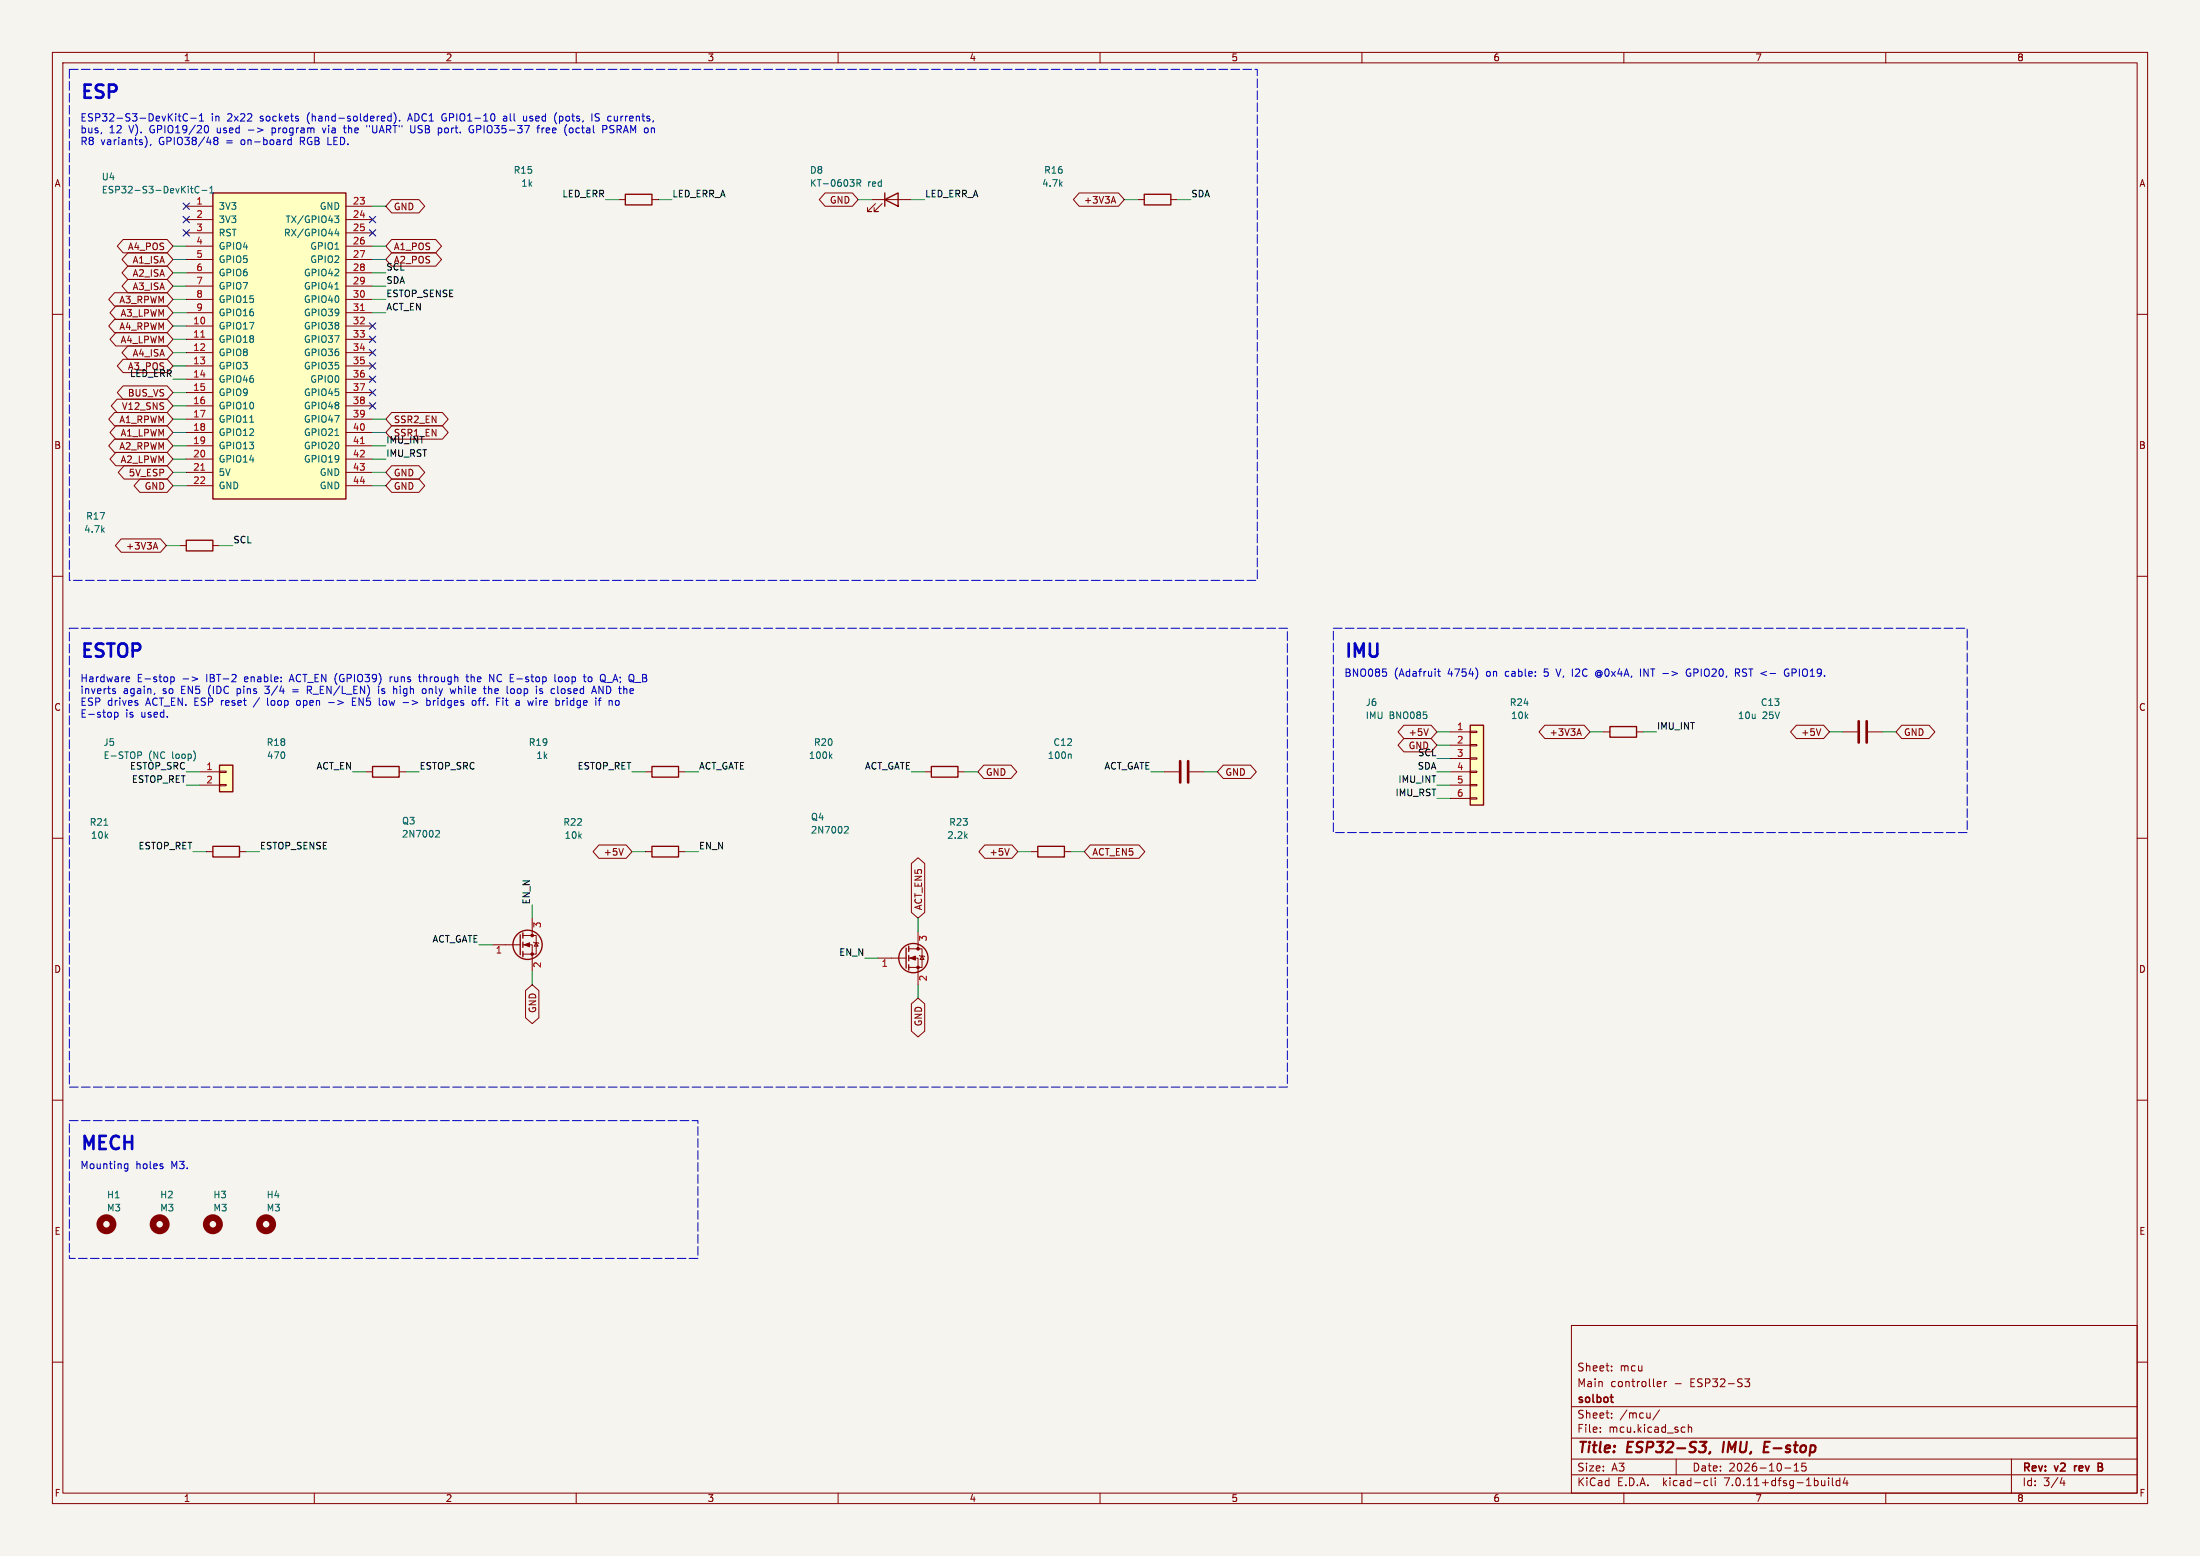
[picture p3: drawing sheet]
<svg xmlns="http://www.w3.org/2000/svg" width="420mm" height="297mm" viewBox="0 0 420 297" stroke-linecap="round" stroke-linejoin="round" font-family="sans-serif">
<path d="M0 0h420v297h-420z" fill="#f5f4ef" stroke="#f5f4ef" stroke-width=".19"/>
<g fill="none" stroke="#840000" stroke-width=".19">
<path d="M10 10h400v277h-400zM12 12h396v273h-396zM60 10v2M110 10v2M160 10v2M210 10v2M260 10v2M310 10v2M360 10v2M35.6 39.4h5M66 39.4h5.1M74.8 38.1h5.2l1.1 1.3-1.1 1.2h-5.2l-1.1-1.2z"/>
<path d="M118.1 38.1h1.3M124.5 38.1h1.2M157.5 36.8h5.2l1.1 1.3-1.1 1.3h-5.2l-1.1-1.3zM166.4 38.1h7.6M167.1 38.9l-1.5 1.5h.8h-.8v-.8M168.4 38.9l-1.5 1.5h.7h-.7v-.8M206 36.8h7.5l1.1 1.3-1.1 1.3h-7.5l-1.1-1.3zM212.3 38.4h.6M212.6 37.5l.4 1.3M217.2 38.1h1.2M223.5 38.1h1.3M10 60h2"/>
<path d="M21.9 55.9h10l1.1 1.3-1.1 1.2h-10l-1.1-1.2zM22.1 58.4h9.8l1.1 1.3-1.1 1.3h-9.8l-1.1-1.3zM23.5 45.7h8.4l1.1 1.3-1.1 1.3h-8.4l-1.1-1.3zM24.4 50.8h7.5l1.1 1.3-1.1 1.2h-7.5l-1.1-1.2zM24.4 48.3h7.5l1.1 1.2-1.1 1.3h-7.5l-1.1-1.3zM24.4 53.3h7.5l1.1 1.3-1.1 1.3h-7.5l-1.1-1.3zM35.6 41.9h5M35.6 44.5h5M35.6 47h5M35.6 49.5h5M35.6 52.1h5M35.6 54.6h5"/>
<path d="M35.6 57.2h5M35.6 59.7h5M66 41.9h5.1M66 44.5h5.1M66 47h5.1M66 49.5h5.1M66 52.1h5.1M66 54.6h5.1M66 57.2h5.1M66 59.7h5.1M74.8 48.3h8.4l1.1 1.2-1.1 1.3h-8.4l-1.1-1.3zM74.8 45.7h8.4l1.1 1.3-1.1 1.3h-8.4l-1.1-1.3z"/>
<path d="M408 60h2M21.9 78.7h10l1.1 1.3-1.1 1.3h-10l-1.1-1.3zM21.9 61h10l1.1 1.2-1.1 1.3h-10l-1.1-1.3zM22.1 63.5h9.8l1.1 1.3-1.1 1.2h-9.8l-1.1-1.2zM22.3 76.2h9.6l1.1 1.3-1.1 1.2h-9.6l-1.1-1.2zM23.5 73.7h8.4l1.1 1.2-1.1 1.3h-8.4l-1.1-1.3zM23.5 68.6h8.4l1.1 1.3-1.1 1.2h-8.4l-1.1-1.2zM24.4 66h7.5l1.1 1.3-1.1 1.3h-7.5l-1.1-1.3zM35.6 62.2h5M35.6 64.8h5M35.6 67.3h5M35.6 69.9h5"/>
<path d="M35.6 72.4h5M35.6 74.9h5M35.6 77.5h5M66 62.2h5.1M66 64.8h5.1M66 67.3h5.1M66 69.9h5.1M66 72.4h5.1M66 74.9h5.1M66 77.5h5.1M74.8 78.7h9.7l1.1 1.3-1.1 1.3h-9.7l-1.1-1.3zM21.9 83.8h10l1.1 1.3-1.1 1.3h-10l-1.1-1.3z"/>
<path d="M22.1 81.3h9.8l1.1 1.3-1.1 1.2h-9.8l-1.1-1.2zM22.1 86.4h9.8l1.1 1.2-1.1 1.3h-9.8l-1.1-1.3zM23.7 88.9h8.2l1.1 1.3-1.1 1.2h-8.2l-1.1-1.2zM26.7 91.4h5.2l1.1 1.3-1.1 1.3h-5.2l-1.1-1.3zM35.6 80h5M35.6 82.6h5M35.6 85.1h5M35.6 87.6h5M35.6 90.2h5M35.6 92.7h5M66 80h5.1M66 82.6h5.1"/>
<path d="M66 85.1h5.1M66 87.6h5.1M66 90.2h5.1M66 92.7h5.1M74.8 81.3h9.7l1.1 1.3-1.1 1.2h-9.7l-1.1-1.2zM74.8 88.9h5.2l1.1 1.3-1.1 1.2h-5.2l-1.1-1.2zM74.8 91.4h5.2l1.1 1.3-1.1 1.3h-5.2l-1.1-1.3zM10 110h2M23.1 102.9h7.5l1.1 1.2-1.1 1.3h-7.5l-1.1-1.3zM29.4 104.4h.6M29.7 103.5l.4 1.3M34.3 104.1h1.3"/>
<path d="M40.6 104.1h1.3M408 110h2M268 138.4h5.2l1.1 1.3-1.1 1.3h-5.2l-1.1-1.3zM272.7 139.1l-.5 1.3M276.9 139.7h3.8M280.7 139.6h1.2v.2h-1.2zM294.9 138.4h7.5l1.1 1.3-1.1 1.3h-7.5l-1.1-1.3zM301.5 139.1l.4 1.3M306.1 139.7h1.2M312.4 139.7h1.3M342.9 138.4h5.2l1.1 1.3-1.1 1.3h-5.2l-1.1-1.3zM347.6 139.1l-.4 1.3"/>
<path d="M351.8 139.7h2.8M356.6 139.7h2.8M363.1 138.4h5.2l1.1 1.3-1.1 1.3h-5.2l-1.2-1.3zM10 160h2M38.1 147.3h3.8M38.1 149.9h3.8M41.9 149.7h1.3v.3h-1.3zM41.9 147.2h1.3v.2h-1.3zM69.8 147.3h1.3M76.2 147.3h1.3M123.2 147.3h1.3M129.5 147.3h1.3"/>
<path d="M176.5 147.3h1.3M182.9 147.3h1.2M187.8 146h5.2l1.1 1.3-1.1 1.3h-5.2l-1.1-1.3zM222.2 147.3h2.8M227.1 147.3h2.8M233.5 146h5.2l1.1 1.3-1.1 1.3h-5.2l-1.1-1.3zM268 141h5.2l1.1 1.2-1.1 1.3h-5.2l-1.1-1.3zM276.9 142.2h3.8M276.9 144.8h3.8M276.9 147.3h3.8M276.9 149.9h3.8M276.9 152.4h3.8"/>
<path d="M280.7 152.3h1.2v.2h-1.2zM280.7 149.7h1.2v.3h-1.2zM280.7 147.2h1.2v.2h-1.2zM280.7 144.7h1.2v.2h-1.2zM280.7 142.1h1.2v.3h-1.2zM301.2 140h.6M408 160h2M39.4 162.6h1.2M45.7 162.6h1.3M99.8 178.6h2.6v3.5h-2.6M101.6 175.3v3.3M101.9 179.8l1 .3"/>
<path d="M102.4 180l.3 .6h-.7zM114.3 161.3h5.2l1.1 1.3-1.1 1.2h-5.2l-1.1-1.2zM119 162l-.4 1.2M123.2 162.6h1.3M129.5 162.6h1.3M174 164.8l1.3-1.1 1.2 1.1v9.3l-1.2 1.2-1.3-1.2zM175.3 177.8v3.3M188 161.3h5.2l1.1 1.3-1.1 1.2h-5.2l-1.1-1.2zM192.7 162l-.5 1.2M196.8 162.6h1.3M203.2 162.6h1.3M208.1 161.3h9.3l1.1 1.3-1.1 1.2h-9.3l-1.1-1.2z"/>
<path d="M94 180.3h5.3M99.8 180.3h1.8v5.1M100.3 189.1l1.3-1.1 1.3 1.1v5.2l-1.3 1.1-1.3-1.1zM167.6 182.9h5.4M173.5 182.9h1.8v5.1M173.5 181.1h2.5v3.6h-2.5M174 191.6l1.3-1.1 1.2 1.1v5.2l-1.2 1.1-1.3-1.1zM175.5 182.4l1 .2M176 182.5l.4 .6h-.8zM10 210h2M408 210h2M10 260h2"/>
<path d="M300 253h108v32h-108zM408 260h2M300 278.5h108M300 274.5h108M300 268.5h108M305.5 273.2v.2M305.5 272.5v.1M307.7 270.5v.2M307.7 260.8v.1M307.7 261.5v.2M307.7 269.8v.1M316.6 263.7l.4 .1 .1 .2-.7 .2"/>
<path d="M316.8 269.1l-1.3 1.9M317 264.6l-.4 .1M317.7 263.7v1M318.2 263.7l-.3 .1-.2 .2M320 278.5v3M321.2 272.4l.5 .1M321.7 273.3l-.5 .1M322.3 272.5l.2-.1 .4 .1v.9M322.3 271.9v1.5M333.1 263.2h.9l-.5 .6 .4 .1v.6l-.2 .2-.5-.1M342.5 279.7l.4-.4v1.5M344 279.3l-.1 .7 .3-.1h.5l.1 .6-.3 .3-.6-.2"/>
<path d="M384 278.5v6.5M60 285v2M110 285v2M160 285v2M210 285v2M260 285v2M300 281.5h108M310 285v2M325.6 282.6l.4 .1M326 283.5l-.4 .1M326.7 282.1v1.3l.2 .2M327.4 282.1v.1"/>
<path d="M327.4 282.6v1M340.7 280.2h1.2M342.5 280.8h.9M349.1 282.1v.1M349.1 282.6v1M349.8 282.1v1.3l.2 .2M351.2 282.7l-.4-.1-.3 .3 .2 .6h.5M351.2 282.1v1.5M352.2 282l-.3 1.1h.9M352.6 282.6v1M360 285v2M393.7 282l-.4 1.1h.9"/>
<path d="M394 282.6v1"/>
</g>
<path d="M307.4 266.7h.6M307.8 267.7h.2M396 279.8v1M396.1 279.9l-.1 .2M400.5 280h.5M401 280l.3 .1M401.3 279.4l-.3-.1h-.5v1.5l.8-.1M401.3 279.9l-.3 .1" fill="none" stroke="#840000" stroke-width=".3"/>
<path d="M324.5 275.2h1.3l-.8 .8M325.3 276l.3 .3v.5l-.5 .4M326.5 277.1l-.2 .4M329.1 275.2l-.2 2M336.8 276.2h.7M337.9 275.2h-1l-.2 2h.9" fill="none" stroke="#840000" stroke-width=".4"/>
<g fill="none" stroke="#840000" stroke-width="1.3">
<circle cx="20.3" cy="233.7" r="1.27"/>
<circle cx="30.5" cy="233.7" r="1.27"/>
<circle cx="40.6" cy="233.7" r="1.27"/>
<circle cx="50.8" cy="233.7" r="1.27"/>
</g>
<g fill="none" stroke="#840000" stroke-width=".25">
<path d="M40.6 36.8h25.4v58.5h-25.4zM119.4 37.1h5.1v2h-5.1zM168.9 38.1l2.5-1.3v2.6zM168.9 36.8v2.6M218.4 37.1h5.1v2h-5.1zM35.6 103.1h5v2.1h-5zM280.7 138.4h2.5v15.3h-2.5zM307.3 138.7h5.1v2h-5.1zM41.9 146.1h2.5v5h-2.5zM71.1 146.3h5.1v2h-5.1zM124.5 146.3h5v2h-5zM177.8 146.3h5.1v2h-5.1z"/>
<path d="M40.6 161.5h5.1v2.1h-5.1zM99.3 178.4v3.8M99.8 178.1v1M99.8 179.8v1M124.5 161.5h5v2.1h-5zM198.1 161.5h5.1v2.1h-5.1zM99.8 181.6v1M173 181v3.8M173.5 180.6v1M173.5 182.4v1M173.5 184.2v1"/>
<circle cx="100.7" cy="180.3" r="2.79"/>
<circle cx="174.4" cy="182.9" r="2.79"/>
</g>
<path d="M354.8 137.7v4M356.4 137.7v4M225.3 145.3v4.1M226.8 145.3v4.1" fill="none" stroke="#840000" stroke-width=".51"/>
<g fill="none" stroke="#006464" stroke-width=".19">
<path d="M36.4 36h.4M36.5 35.6v1l.3 .2M38 35.7a.6 .6 0 0 0-.8 .4 .6 .6 0 0 0 .6 .7l.2-.1M38.5 36.3h1M40.1 36.8h.7M40.1 35.9l.3-.3v1.2M163.6 35l.6-.1 .1-.2v-.3l-.7-.1v1.3M163.9 35l.4 .6M63.9 41.2h.8l-.4 .5 .3 .1 .1 .4-.3 .3h-.3M64 55.2h.7M64.3 43.7l-.3 .9h.7M64.6 44.2v.8"/>
<path d="M47.7 80.6h.7M64 83.1h.7M19.9 157.5h.7M26.8 143.5l.2 .3v.3l-.2 .1M83.3 158.5l.5 .1 .1 .3-.8 .9h.8M158.5 144.3l.3 .5M158.8 143.9l-.4 .5M161.4 157.7l.4 .1 .1 .3-.7 .9h.7M204.3 143.9l.2 .2v.7"/>
</g>
<g fill="#ffffc2" stroke="#ffffc2" stroke-width=".19">
<path d="M280.7 138.4h2.5v15.3h-2.5z"/>
<path d="M41.9 146.1h2.5v5h-2.5z"/>
<path d="M40.6 36.8h25.4v58.5h-25.4z"/>
</g>
<g fill="#840000" stroke="#840000" stroke-width=".19">
<path d="M100.1 180.3l1-.3v.7z"/>
<path d="M173.7 182.9l1.1-.4v.8z"/>
<circle cx="101.6" cy="182.1" r=".25"/>
<circle cx="101.6" cy="178.6" r=".25"/>
<circle cx="175.3" cy="184.7" r=".25"/>
<circle cx="175.3" cy="181.1" r=".25"/>
</g>
<path d="M68.8 59.3h.7M38.3 64.4h.8M38.3 89.8h.8M68.8 84.7h.7" fill="none" stroke="#a90000" stroke-width=".19"/>
<g fill="none" stroke="#0000c2" stroke-width=".19">
<path d="M27.7 26.1a1.64 1.64 0 0 1 0 2M28.8 27.5l-.1 .3M34 22.2h.5M34.2 21.7v1.2l.3 .2M35.8 21.8a.66 .66 0 0 0-.9 .5 .66 .66 0 0 0 .6 .8l.3-.1M36.4 22.6h1.1M38.1 23.1h.8M38.1 22.1l.4-.4v1.4M39.1 24.2l.2-.2a.75 .75 0 0 1 .5 .7 .75 .75 0 0 1-.5 .7l-.2-.3M41.1 26.8l-.3-.3 .3-.3 .4 .1 .1 .2-.3 .3M41.1 26.8l-.3 .3 .1 .4 .2 .1 .4-.1 .1-.2v-.2l-.3-.3M41.1 26.8h.2"/>
<path d="M51.9 24.4v1.4M51.9 25.3l.2 .1M52.1 24.4l-.2 .1M55.6 26.7h-.4l-.3 .2 .2 .6h.5M55.6 26.2v1.4M61.5 24.4l.4 1M65.5 24.4h.6M65.7 24v1.2l.4 .2M74.7 22.2h-.4l-.3 .2 .1 .6h.6M74.7 21.7v1.4M75.2 21.5a1.62 1.62 0 0 1 .1 2.1M76.3 23v.1"/>
<path d="M79.2 24l-.1 1.2-.4 .2-.3-.3M84.5 21.9l-.2 .4 .2 .6M89.5 24.8l.2 .4 .3 .2 .4-.2v-.4h-.3M90 24l-.3 .2-.2 .4M90.2 24h.1M94.4 22v.8M96.5 22.2h-.4M96.6 22.6h-.3l-.2 .2v.2l.5 .1M99.9 22.2l.1 .8h.5M102.5 24.4h.5M102.9 24l-.2 .2v1.2M103.5 24.4v1"/>
<path d="M103.9 24.4l-.4 .3M106.3 21.5a1.62 1.62 0 0 0-.1 2.1M109.3 24.6l-.4-.2-.2 .3 .1 .6 .3 .1 .2-.2M113 21.7v1.4M113.6 23l.5 .1M113.9 21.7l-.3 .3 .3 .4M115.6 24l.3 .2-.1 .4-.2 .1h-.5M116.4 25.3l.5 .1M117 24h-.3l-.3 .2 .1 .4 .4 .1M21.5 131.8l.5 .2 .1 .2-.2 .2-.4-.1M21.5 131.5h.5M21.9 136v1.4"/>
<path d="M21.9 136h.4l.2 .2-.1 .6h-.5M24.3 129.2l.4 .1v.2l-.6 .2M24.7 130.1h-.4M26.3 134.2v.4M29.5 132.3l-.1 .3M32.6 129.3l.4-.1 .3 .3-.2 .6h-.5M32.6 129.2v1.4M34.9 129.6h1.1M36.7 129.2l1 .4-1 .4M44.8 128.7l.3 .3-.1 .3-.8 .8h.9M50.5 132.2l.2 .2M51.1 133.2v1.2l.2 .2"/>
<path d="M55.9 131.6h1M55.9 132h1M56.9 133.7l-.3 .3v.4l.3 .2M58.7 131v1.4M58.7 131.7h.5M59 131.7l.5 .7M62.7 134.1h1.1M67.3 133.9h.4M67.3 133.2v1.4h.6M72.3 131.4v1M72.9 132.3l.1 .1M72.9 131.5v.3"/>
<path d="M73.2 133.8l-.1 .2 .1 .6M74.5 129.2v.9M74.9 129.2l-.4 .3M75.3 131.4l.4 .2v.8M76.9 134.1h1.1M79.9 129.2h.5M80.1 128.7v1.2l.3 .2M80.7 131.6l.4-.2 .2 .3-.1 .6-.3 .1-.2-.2M81.5 133.8l.4-.1 .2 .3-.1 .6h-.5M81.5 133.2v1.4M87 131.4l-.3 1-.2-.7-.3 .7M88.9 129.2h.6"/>
<path d="M89.1 128.7v1.2l.4 .2M90.1 134l.3-.3 .3 .1 .2 .2-.2 .6h-.3l-.3-.2M91.3 133.7h.5M93.3 131v1.4M93.5 128.7l.8 1.4v-1.4M93.8 131.5l-.3-.1-.2 .2M96 133.2v.2M96 133.7v.9M97.6 131.5l.3-.1 .3 .3-.1 .6h-.5M103.1 131.8l.5 .3-.1 .2-.4 .1M103.1 131.5h.4M105.9 128.7v1.2l.2 .2"/>
<path d="M106.5 132.3l.2 .1M107.2 129.3l-.3-.1-.3 .3 .1 .6h.5M107.8 133.7l-.4 .3M112.9 129.3l-.4-.1-.2 .3 .1 .6h.5M114.3 132.4v-1.4l.8 1.4M115.8 130.3h1.1M118.1 133.8l.1 .2-.1 .6M264 127.7h.6M264.6 128.3l.1 .2-.1 .5M274.4 128.2h.6M274.6 127.7v1.2l.4 .2M281.9 127.8l.2 .6-.2 1"/>
<path d="M297 127.7l.5 1.4M305.2 128a.67 .67 0 0 0-.6 .6 .67 .67 0 0 0 .6 .7M305.3 128.3a.34 .34 0 0 0-.4 .3 .34 .34 0 0 0 .4 .4M313.2 127.7v1.4M322.7 127.8a.65 .65 0 0 0-.8 .6 .65 .65 0 0 0 .8 .6l.1-.5h-.3M331.3 127.7h.5l.3 .3-.1 .4h-.7M331.6 128.4l.5 .7M341.4 127.8a.65 .65 0 0 0-.8 .6 .65 .65 0 0 0 .8 .6l.1-.5h-.3M342.1 128.4h.5M342.6 127.7h-.5v1.4M23.8 222.9l.2 .2 .4-.1M24.4 222.1v1.2l-.3 .2h-.3"/>
<path d="M24.4 222.2l-.4-.1-.2 .2"/>
</g>
<path d="M13.2 13.2h226.8v97.6h-226.8v-97.6M13.2 119.9h232.6v87.6h-232.6v-87.6M254.5 119.9h121v39h-121v-39M13.2 213.9h120v26.3h-120v-26.3" fill="none" stroke="#0000c2" stroke-width=".19" stroke-dasharray="1.7 .6"/>
<g fill="none" stroke="#009600" stroke-width=".19">
<path d="M71.1 39.4h2.6M115.6 38.1h2.5M125.7 38.1h2.6M163.8 38.1h2.6M174 38.1h2.5M214.6 38.1h2.6M224.8 38.1h2.5M33 57.2h2.6M33 54.6h2.6M33 52.1h2.6M33 49.5h2.6M33 59.7h2.6"/>
<path d="M33 47h2.6M71.1 57.2h2.6M71.1 54.6h2.6M71.1 52.1h2.6M71.1 49.5h2.6M71.1 59.7h2.6M71.1 47h2.6M33 77.5h2.6M33 74.9h2.6M33 72.4h2.6M33 64.8h2.6M33 62.2h2.6"/>
<path d="M33 69.9h2.6M33 67.3h2.6M33 87.6h2.6M33 92.7h2.6M33 90.2h2.6M33 85.1h2.6M33 82.6h2.6M33 80h2.6M71.1 87.6h2.6M71.1 92.7h2.6M71.1 90.2h2.6M71.1 85.1h2.6"/>
<path d="M71.1 82.6h2.6M71.1 80h2.6M31.7 104.1h2.6M41.9 104.1h2.5M274.3 139.7h2.6M303.5 139.7h2.6M313.7 139.7h2.5M349.2 139.7h2.6M359.4 139.7h2.5M35.6 147.3h2.5M35.6 149.9h2.5M67.3 147.3h2.5"/>
<path d="M77.5 147.3h2.5M120.6 147.3h2.6M130.8 147.3h2.5M174 147.3h2.5M184.1 147.3h2.6M219.7 147.3h2.5M229.9 147.3h2.5M274.3 147.3h2.6M274.3 152.4h2.6M274.3 149.9h2.6M274.3 144.8h2.6M274.3 142.2h2.6"/>
<path d="M36.8 162.6h2.6M47 162.6h2.5M101.6 172.7v2.6M120.6 162.6h2.6M130.8 162.6h2.5M175.3 175.3v2.5M194.3 162.6h2.5M204.5 162.6h2.5M91.4 180.3h2.6M101.6 185.4v2.6M165.1 182.9h2.5M175.3 188v2.5"/>
</g>
<g fill="none" stroke="#000084" stroke-width=".19">
<path d="M35 38.8l1.2 1.2M36.2 38.8l-1.2 1.2M35 43.8l1.2 1.3M35 41.3l1.2 1.2M36.2 43.8l-1.2 1.3M36.2 41.3l-1.2 1.2M70.5 43.8l1.2 1.3M70.5 41.3l1.2 1.2M71.7 43.8l-1.2 1.3M71.7 41.3l-1.2 1.2M70.5 64.2l1.2 1.2M70.5 71.8l1.2 1.2"/>
<path d="M70.5 69.2l1.2 1.3M70.5 66.7l1.2 1.2M70.5 61.6l1.2 1.2M70.5 76.9l1.2 1.2M70.5 74.3l1.2 1.2M71.7 64.2l-1.2 1.2M71.7 71.8l-1.2 1.2M71.7 69.2l-1.2 1.3M71.7 66.7l-1.2 1.2M71.7 61.6l-1.2 1.2M71.7 76.9l-1.2 1.2M71.7 74.3l-1.2 1.2"/>
</g>
<g font-size="3.5" fill="#0000c2">
<text x="15.2" y="19">ESP</text>
<text x="15.2" y="125.7">ESTOP</text>
<text x="256.5" y="125.7">IMU</text>
<text x="15.2" y="219.7">MECH</text>
</g>
<g font-size="2.8" fill="#840000">
<text x="301" y="277.9">Title:</text>
<text x="310.6" y="277.9">ESP32-S3,</text>
<text x="329.7" y="277.9">IMU,</text>
<text x="338.3" y="277.9">E-stop</text>
</g>
<g font-size="2.1" fill="#840000">
<text x="301" y="262">Sheet:</text>
<text x="309.2" y="262">mcu</text>
<text x="301" y="268.2">solbot</text>
<text x="301" y="265">Main</text>
<text x="307.4" y="265">controller</text>
<text x="319.7" y="265">-</text>
<text x="322.8" y="265">ESP32-S3</text>
<text x="301" y="273.7">File:</text>
<text x="301" y="271">Sheet:</text>
<text x="307.1" y="273.7">mcu.kicad_sch</text>
<text x="309.2" y="271">/mcu/</text>
<text x="301" y="281.1">Size:</text>
<text x="307.6" y="281.1">A3</text>
<text x="323" y="281.1">Date:</text>
<text x="330" y="281.1">2026-10-15</text>
<text x="386" y="281.3">Rev:</text>
<text x="392.4" y="281.3">v2</text>
<text x="396.7" y="281.3">rev</text>
<text x="401.8" y="281.3">B</text>
<text x="301" y="283.9">KiCad</text>
<text x="308.7" y="283.9">E.D.A.</text>
<text x="317.6" y="283.9">kicad-cli</text>
<text x="329.5" y="283.9">7.0.11+dfsg-1build4</text>
<text x="386" y="283.9">Id:</text>
<text x="390.1" y="283.9">3/4</text>
</g>
<g font-size="1.9" fill="#0000c2">
<text x="15.2" y="23.3">ESP32-S3-DevKitC-1</text>
<text x="40.3" y="23.3">in</text>
<text x="43.5" y="23.3">2x22</text>
<text x="49.8" y="23.3">sockets</text>
<text x="58.9" y="23.3">(hand-soldered).</text>
<text x="78.5" y="23.3">ADC1</text>
<text x="85" y="23.3">GPIO1-10</text>
<text x="96.9" y="23.3">all</text>
<text x="100.9" y="23.3">used</text>
<text x="107" y="23.3">(pots,</text>
<text x="114.3" y="23.3">IS</text>
<text x="117.6" y="23.3">currents,</text>
<text x="15.2" y="25.5">bus,</text>
<text x="15.2" y="27.8">R8</text>
<text x="19.2" y="27.8">variants),</text>
<text x="20.8" y="25.5">12</text>
<text x="24.7" y="25.5">V).</text>
<text x="28.8" y="25.5">GPIO19/20</text>
<text x="30.4" y="27.8">GPIO38/48</text>
<text x="41.7" y="25.5">used</text>
<text x="43.4" y="27.8">=</text>
<text x="46.3" y="27.8">on-board</text>
<text x="47.9" y="25.5">-&gt;</text>
<text x="52.6" y="25.5">program</text>
<text x="57.8" y="27.8">RGB LED.</text>
<text x="62.5" y="25.5">via</text>
<text x="66.7" y="25.5">the</text>
<text x="71.2" y="25.5">&quot;UART&quot;</text>
<text x="79.7" y="25.5">USB</text>
<text x="85.2" y="25.5">port.</text>
<text x="91.3" y="25.5">GPIO35-37</text>
<text x="104.5" y="25.5">free</text>
<text x="109.9" y="25.5">(octal</text>
<text x="117.3" y="25.5">PSRAM on</text>
<text x="15.2" y="130.3">Hardware</text>
<text x="26.2" y="130.3">E-stop</text>
<text x="39.6" y="130.3">IBT-2</text>
<text x="47" y="130.3">enable:</text>
<text x="55.9" y="130.3">ACT_EN (GPIO39)</text>
<text x="75.3" y="130.3">runs</text>
<text x="81.1" y="130.3">through</text>
<text x="90.3" y="130.3">the</text>
<text x="94.8" y="130.3">NC E-stop</text>
<text x="107.6" y="130.3">loop</text>
<text x="113.4" y="130.3">to</text>
<text x="116.7" y="130.3">Q_A; Q_B</text>
<text x="256.5" y="129.3">BNO085</text>
<text x="266.1" y="129.3">(Adafruit</text>
<text x="276.4" y="129.3">4754)</text>
<text x="283.9" y="129.3">on</text>
<text x="287.7" y="129.3">cable:</text>
<text x="295.3" y="129.3">5</text>
<text x="297.9" y="129.3">V, I2C</text>
<text x="305.6" y="129.3">@0x4A,</text>
<text x="314.3" y="129.3">INT -&gt;</text>
<text x="323.5" y="129.3">GPIO20,</text>
<text x="333" y="129.3">RST &lt;-</text>
<text x="342.8" y="129.3">GPIO19.</text>
<text x="15.2" y="132.6">inverts</text>
<text x="15.2" y="134.8">ESP drives</text>
<text x="15.2" y="137.1">E-stop</text>
<text x="23.5" y="132.6">again,</text>
<text x="24" y="137.1">is</text>
<text x="27" y="137.1">used.</text>
<text x="27.9" y="134.8">ACT_EN. ESP reset</text>
<text x="31.1" y="132.6">so</text>
<text x="34.8" y="132.6">EN5</text>
<text x="40.1" y="132.6">(IDC</text>
<text x="45.7" y="132.6">pins</text>
<text x="49" y="134.8">/</text>
<text x="51.3" y="132.6">3/4</text>
<text x="51.7" y="134.8">loop</text>
<text x="57.5" y="134.8">open</text>
<text x="59.7" y="132.6">R_EN/L_EN)</text>
<text x="63.7" y="134.8">-&gt;</text>
<text x="68.4" y="134.8">EN5</text>
<text x="73.4" y="132.6">is</text>
<text x="73.7" y="134.8">low</text>
<text x="76.5" y="132.6">high</text>
<text x="78.5" y="134.8">-&gt;</text>
<text x="82.2" y="132.6">only</text>
<text x="83.2" y="134.8">bridges</text>
<text x="87.8" y="132.6">while</text>
<text x="92.1" y="134.8">off.</text>
<text x="94.3" y="132.6">the</text>
<text x="96.9" y="134.8">Fit</text>
<text x="98.9" y="132.6">loop</text>
<text x="100.8" y="134.8">a</text>
<text x="103.3" y="134.8">wire</text>
<text x="104.6" y="132.6">is</text>
<text x="107.7" y="132.6">closed</text>
<text x="108.7" y="134.8">bridge</text>
<text x="115.7" y="132.6">AND the</text>
<text x="116.5" y="134.8">if</text>
<text x="15.2" y="223.2">Mounting</text>
<text x="25.9" y="223.2">holes</text>
<text x="32.7" y="223.2">M3.</text>
</g>
<g font-size="1.8" fill="#840000">
<text x="35" y="11.9">1</text>
<text x="85" y="11.9">2</text>
<text x="135" y="11.9">3</text>
<text x="185" y="11.9">4</text>
<text x="235" y="11.9">5</text>
<text x="285" y="11.9">6</text>
<text x="335" y="11.9">7</text>
<text x="385" y="11.9">8</text>
<text x="10.3" y="35.9">A</text>
<text x="408.3" y="35.9">A</text>
<text x="75.1" y="40.3">GND</text>
<text x="158.3" y="39.1">GND</text>
<text x="206.8" y="39.1">+3V3A</text>
<text x="24.3" y="47.9">A4_POS</text>
<text x="75.1" y="47.9">A1_POS</text>
<text x="25.2" y="53">A2_ISA</text>
<text x="25.2" y="50.5">A1_ISA</text>
<text x="75.1" y="50.5">A2_POS</text>
<text x="22.7" y="58.1">A3_RPWM</text>
<text x="25.2" y="55.6">A3_ISA</text>
<text x="22.7" y="63.2">A4_RPWM</text>
<text x="22.9" y="65.7">A4_LPWM</text>
<text x="22.9" y="60.6">A3_LPWM</text>
<text x="25.2" y="68.3">A4_ISA</text>
<text x="24.3" y="75.9">BUS_VS</text>
<text x="22.7" y="81">A1_RPWM</text>
<text x="22.9" y="83.5">A1_LPWM</text>
<text x="23.2" y="78.4">V12_SNS</text>
<text x="75.1" y="81">SSR2_EN</text>
<text x="75.1" y="83.5">SSR1_EN</text>
<text x="10.3" y="85.9">B</text>
<text x="22.7" y="86">A2_RPWM</text>
<text x="22.9" y="88.6">A2_LPWM</text>
<text x="408.2" y="85.9">B</text>
<text x="24.5" y="91.1">5V_ESP</text>
<text x="27.5" y="93.7">GND</text>
<text x="75.1" y="91.1">GND</text>
<text x="75.1" y="93.7">GND</text>
<text x="23.9" y="105.1">+3V3A</text>
<text x="10.3" y="135.9">C</text>
<text x="408.2" y="135.9">C</text>
<text x="268.8" y="143.2">GND</text>
<text x="268.8" y="140.7">+5V</text>
<text x="295.7" y="140.7">+3V3A</text>
<text x="343.7" y="140.7">+5V</text>
<text x="363.4" y="140.7">GND</text>
<text x="188.1" y="148.3">GND</text>
<text x="233.8" y="148.3">GND</text>
<text x="115.1" y="163.5">+5V</text>
<text x="188.8" y="163.5">+5V</text>
<text x="208.4" y="163.5">ACT_EN5</text>
<text x="176.2" y="173.8" transform="rotate(-90 176.2 173.8)">ACT_EN5</text>
<text x="10.3" y="185.9">D</text>
<text x="408.2" y="185.9">D</text>
<text x="102.6" y="193.5" transform="rotate(-90 102.6 193.5)">GND</text>
<text x="176.2" y="196" transform="rotate(-90 176.2 196)">GND</text>
<text x="10.3" y="235.9">E</text>
<text x="408.3" y="235.9">E</text>
<text x="10.3" y="285.9">F</text>
<text x="35" y="286.9">1</text>
<text x="85" y="286.9">2</text>
<text x="135" y="286.9">3</text>
<text x="185" y="286.9">4</text>
<text x="235" y="286.9">5</text>
<text x="285" y="286.9">6</text>
<text x="335" y="286.9">7</text>
<text x="385" y="286.9">8</text>
<text x="408.3" y="285.9">F</text>
</g>
<g font-size="1.8" fill="#006464">
<text x="19.3" y="34.6">U4</text>
<text x="98" y="33.3">R15</text>
<text x="99.4" y="35.8">1k</text>
<text x="154.5" y="33.3">D8</text>
<text x="154.5" y="35.8">KT-0603R</text>
<text x="165.6" y="35.8">red</text>
<text x="198.9" y="35.8">4.7k</text>
<text x="199.2" y="33.3">R16</text>
<text x="19.3" y="37.1">ESP32-S3-DevKitC-1</text>
<text x="41.7" y="40.2">3V3</text>
<text x="61" y="40.2">GND</text>
<text x="41.7" y="42.8">3V3</text>
<text x="41.7" y="45.3">RST</text>
<text x="41.7" y="47.9">GPIO4</text>
<text x="54.1" y="45.3">RX/GPIO44</text>
<text x="54.4" y="42.8">TX/GPIO43</text>
<text x="59.1" y="47.9">GPIO1</text>
<text x="41.7" y="50.4">GPIO5</text>
<text x="41.7" y="52.9">GPIO6</text>
<text x="57.9" y="52.9">GPIO42</text>
<text x="59.1" y="50.4">GPIO2</text>
<text x="41.7" y="55.5">GPIO7</text>
<text x="41.7" y="58">GPIO15</text>
<text x="57.9" y="55.5">GPIO41</text>
<text x="57.9" y="58">GPIO40</text>
<text x="41.7" y="63.1">GPIO17</text>
<text x="41.7" y="65.6">GPIO18</text>
<text x="41.7" y="60.6">GPIO16</text>
<text x="57.9" y="60.6">GPIO39</text>
<text x="57.9" y="63.1">GPIO38</text>
<text x="57.9" y="65.6">GPIO37</text>
<text x="41.7" y="68.2">GPIO8</text>
<text x="41.7" y="70.7">GPIO3</text>
<text x="57.9" y="68.2">GPIO36</text>
<text x="57.9" y="70.7">GPIO35</text>
<text x="41.7" y="73.3">GPIO46</text>
<text x="41.7" y="75.8">GPIO9</text>
<text x="57.9" y="75.8">GPIO45</text>
<text x="59.1" y="73.3">GPIO0</text>
<text x="41.7" y="78.3">GPIO10</text>
<text x="41.7" y="80.9">GPIO11</text>
<text x="41.7" y="83.4">GPIO12</text>
<text x="57.9" y="78.3">GPIO48</text>
<text x="57.9" y="80.9">GPIO47</text>
<text x="57.9" y="83.4">GPIO21</text>
<text x="41.7" y="86">GPIO13</text>
<text x="41.7" y="88.5">GPIO14</text>
<text x="57.9" y="86">GPIO20</text>
<text x="57.9" y="88.5">GPIO19</text>
<text x="41.7" y="91">5V</text>
<text x="41.7" y="93.6">GND</text>
<text x="61" y="91">GND</text>
<text x="61" y="93.6">GND</text>
<text x="16" y="101.9">4.7k</text>
<text x="16.3" y="99.4">R17</text>
<text x="260.6" y="134.9">J6</text>
<text x="260.6" y="137.4">IMU</text>
<text x="265.2" y="137.4">BNO085</text>
<text x="288.1" y="134.9">R24</text>
<text x="288.4" y="137.4">10k</text>
<text x="331.7" y="137.4">10u</text>
<text x="336" y="134.9">C13</text>
<text x="336.4" y="137.4">25V</text>
<text x="19.7" y="142.6">J5</text>
<text x="50.8" y="142.6">R18</text>
<text x="100.8" y="142.6">R19</text>
<text x="155.3" y="142.6">R20</text>
<text x="201" y="142.6">C12</text>
<text x="50.9" y="145.1">470</text>
<text x="102.3" y="145.1">1k</text>
<text x="154.3" y="145.1">100k</text>
<text x="199.9" y="145.1">100n</text>
<text x="17" y="157.8">R21</text>
<text x="17.3" y="160.3">10k</text>
<text x="76.6" y="157.6">Q3</text>
<text x="76.6" y="160.1">2N7002</text>
<text x="107.4" y="157.8">R22</text>
<text x="107.7" y="160.3">10k</text>
<text x="154.7" y="156.8">Q4</text>
<text x="154.7" y="159.3">2N7002</text>
<text x="180.7" y="160.3">2.2k</text>
<text x="181.1" y="157.8">R23</text>
<text x="20.3" y="231.4">M3</text>
<text x="20.3" y="228.9">H1</text>
<text x="30.5" y="231.4">M3</text>
<text x="30.5" y="228.9">H2</text>
<text x="40.6" y="231.4">M3</text>
<text x="40.6" y="228.9">H3</text>
<text x="50.8" y="231.4">M3</text>
<text x="50.8" y="228.9">H4</text>
</g>
<g font-size="1.8" fill="#a90000">
<text x="37.4" y="39.1">1</text>
<text x="37.4" y="41.7">2</text>
<text x="67.3" y="39.1">23</text>
<text x="67.3" y="41.7">24</text>
<text x="37.4" y="44.2">3</text>
<text x="37.4" y="46.7">4</text>
<text x="67.3" y="44.2">25</text>
<text x="67.3" y="46.7">26</text>
<text x="37.4" y="49.3">5</text>
<text x="37.4" y="51.8">6</text>
<text x="67.3" y="49.3">27</text>
<text x="67.3" y="51.8">28</text>
<text x="37.4" y="54.4">7</text>
<text x="37.4" y="56.9">8</text>
<text x="37.4" y="59.4">9</text>
<text x="67.3" y="54.4">29</text>
<text x="67.3" y="56.9">30</text>
<text x="67.3" y="59.4">31</text>
<text x="36.8" y="62">10</text>
<text x="36.8" y="64.5">11</text>
<text x="67.3" y="62">32</text>
<text x="67.3" y="64.5">33</text>
<text x="36.8" y="67.1">12</text>
<text x="36.8" y="69.6">13</text>
<text x="67.3" y="67.1">34</text>
<text x="67.3" y="69.6">35</text>
<text x="36.8" y="72.1">14</text>
<text x="36.8" y="74.7">15</text>
<text x="36.8" y="77.2">16</text>
<text x="67.3" y="72.1">36</text>
<text x="67.3" y="74.7">37</text>
<text x="67.3" y="77.2">38</text>
<text x="36.8" y="79.8">17</text>
<text x="36.8" y="82.3">18</text>
<text x="67.3" y="79.8">39</text>
<text x="67.3" y="82.3">40</text>
<text x="36.8" y="84.8">19</text>
<text x="36.8" y="87.4">20</text>
<text x="36.8" y="89.9">21</text>
<text x="67.3" y="84.8">41</text>
<text x="67.3" y="87.4">42</text>
<text x="67.3" y="89.9">43</text>
<text x="36.8" y="92.5">22</text>
<text x="67.3" y="92.5">44</text>
<text x="278.1" y="139.4">1</text>
<text x="278.1" y="142">2</text>
<text x="39.3" y="147.1">1</text>
<text x="39.3" y="149.6">2</text>
<text x="278.1" y="144.5">3</text>
<text x="278.1" y="147.1">4</text>
<text x="278.1" y="149.6">5</text>
<text x="278.1" y="152.1">6</text>
<text x="103.6" y="177.2" transform="rotate(-90 103.6 177.2)">3</text>
<text x="177.2" y="179.8" transform="rotate(-90 177.2 179.8)">3</text>
<text x="94.5" y="182.3">1</text>
<text x="103.6" y="184.9" transform="rotate(-90 103.6 184.9)">2</text>
<text x="168.2" y="184.9">1</text>
<text x="177.2" y="187.4" transform="rotate(-90 177.2 187.4)">2</text>
</g>
<g font-size="1.8" fill="#0f0f0f">
<text x="107.3" y="37.7">LED_ERR</text>
<text x="128.3" y="37.7">LED_ERR_A</text>
<text x="176.5" y="37.7">LED_ERR_A</text>
<text x="227.3" y="37.7">SDA</text>
<text x="73.7" y="51.7">SCL</text>
<text x="73.7" y="59.3">ACT_EN</text>
<text x="73.7" y="54.3">SDA</text>
<text x="73.7" y="56.8">ESTOP_SENSE</text>
<text x="24.3" y="70.8">A3_POS</text>
<text x="24.7" y="72">LED_ERR</text>
<text x="73.7" y="84.7">IMU_INT</text>
<text x="73.7" y="87.3">IMU_RST</text>
<text x="44.4" y="103.8">SCL</text>
<text x="316.2" y="139.4">IMU_INT</text>
<text x="19.7" y="145.1">E-STOP</text>
<text x="24.7" y="147">ESTOP_SRC</text>
<text x="25.1" y="149.5">ESTOP_RET</text>
<text x="28.3" y="145.1">(NC</text>
<text x="33" y="145.1">loop)</text>
<text x="60.3" y="147">ACT_EN</text>
<text x="80" y="147">ESTOP_SRC</text>
<text x="110.2" y="147">ESTOP_RET</text>
<text x="133.3" y="147">ACT_GATE</text>
<text x="165" y="147">ACT_GATE</text>
<text x="210.7" y="147">ACT_GATE</text>
<text x="266.9" y="149.5">IMU_INT</text>
<text x="270.5" y="147">SDA</text>
<text x="270.6" y="144.4">SCL</text>
<text x="266.3" y="152.1">IMU_RST</text>
<text x="26.3" y="162.2">ESTOP_RET</text>
<text x="49.5" y="162.2">ESTOP_SENSE</text>
<text x="133.3" y="162.2">EN_N</text>
<text x="101.3" y="172.7" transform="rotate(-90 101.3 172.7)">EN_N</text>
<text x="82.5" y="180">ACT_GATE</text>
<text x="160.1" y="182.5">EN_N</text>
</g>
</svg>
